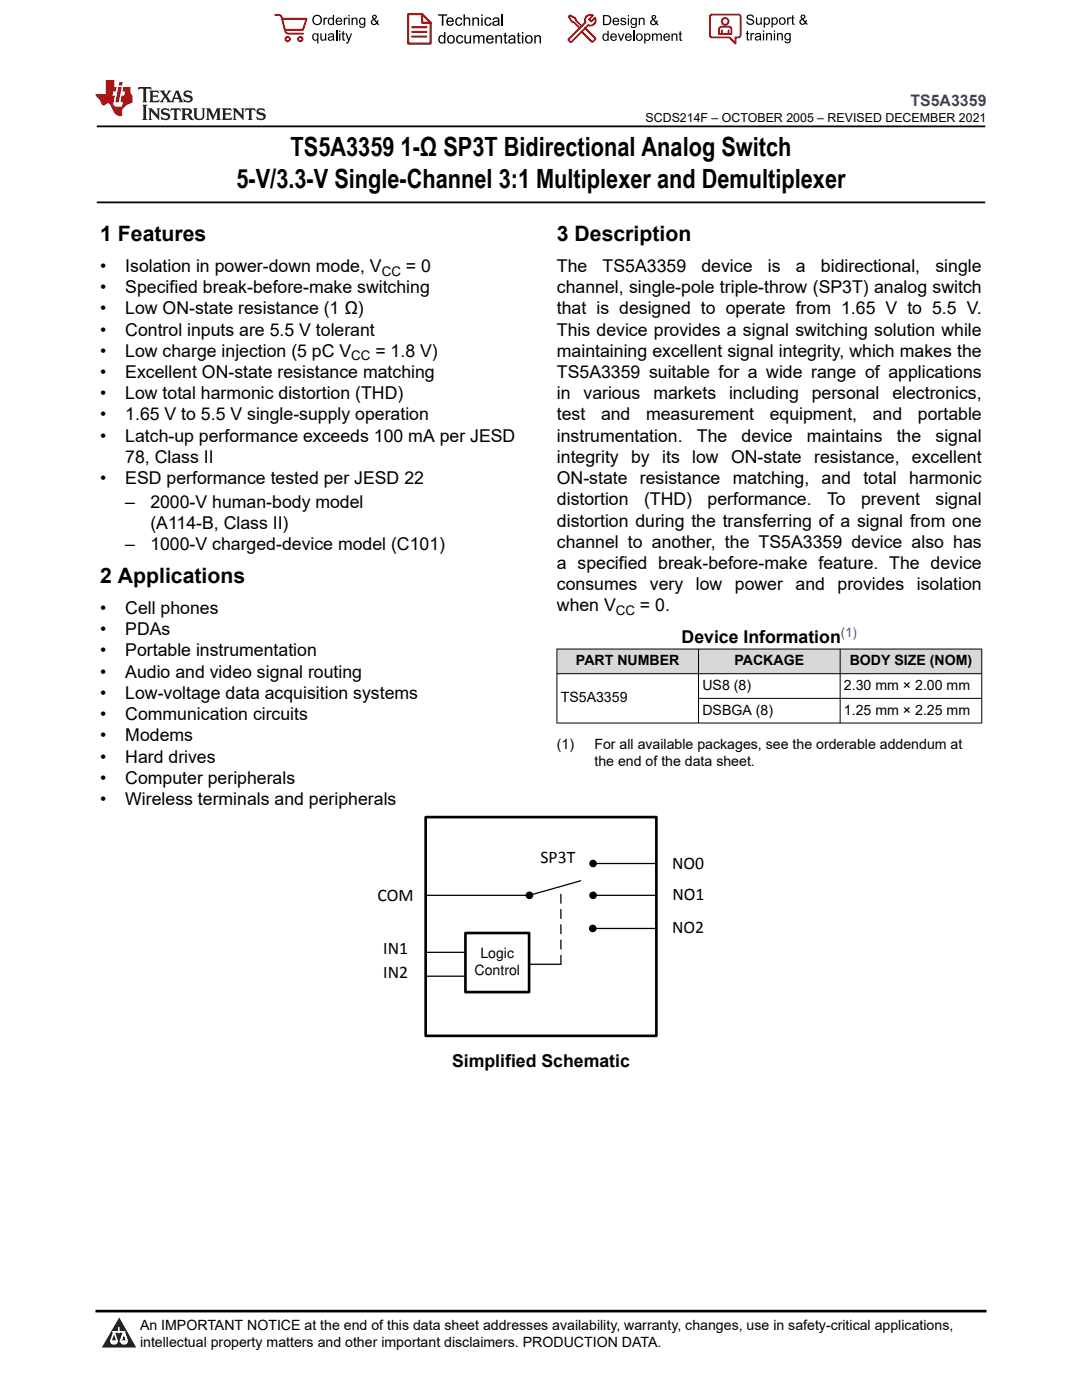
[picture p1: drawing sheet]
<svg xmlns="http://www.w3.org/2000/svg" width="216mm" height="279mm" viewBox="0 0 216 279" stroke-linecap="round" stroke-linejoin="round" font-family="sans-serif">
<path d="M19.3 25.2h177.3M19.3 40.4h177.3" fill="none" stroke="#000" stroke-width=".35"/>
<g fill="#d8d8d8">
<path d="M111.1 129.5h84.8v5h-84.8z" fill-rule="evenodd"/>
<path d="M111.2 129.6h28.1v4.8h-28.1z" fill-rule="evenodd"/>
<path d="M139.4 129.6h28.2v4.8h-28.2z" fill-rule="evenodd"/>
<path d="M167.7 129.6h28.1v4.8h-28.1z" fill-rule="evenodd"/>
</g>
<path d="M111.1 129.5h84.9M111.1 134.5h84.9M111.1 129.5v14.9M139.4 129.5v14.9M139.4 139.4h56.6M167.6 129.5v14.9M195.9 129.5v14.9M111.1 144.3h84.9" fill="none" stroke="#000" stroke-width=".2"/>
<path d="M84.9 163.1h46.1v43.6h-46.1zM92.9 186.2h12.7v11.8h-12.7z" fill="none" stroke="#000" stroke-width=".53"/>
<g fill="none" stroke="#000" stroke-width=".25">
<path d="M115.9 175.8l-10.3 2.9h-20.7M118.3 178.7h12.7M118.3 172.3h12.7M84.9 190.1h8M84.9 194.8h8M105.6 192.4h6.3M118.3 185.3h12.7"/>
<circle cx="105.6" cy="178.7" r=".63"/>
<circle cx="118.3" cy="178.7" r=".63"/>
<circle cx="118.3" cy="172.3" r=".63"/>
<circle cx="118.3" cy="185.3" r=".63"/>
</g>
<path d="M111.9 192.4v-14.2" fill="none" stroke="#000" stroke-width=".25" stroke-dasharray="1.8 1.3"/>
<g fill="#000">
<circle cx="105.6" cy="178.7" r=".63"/>
<circle cx="118.3" cy="178.7" r=".63"/>
<circle cx="118.3" cy="172.3" r=".63"/>
<circle cx="118.3" cy="185.3" r=".63"/>
</g>
<path d="M0 0h215.9v23.8h-215.9z" fill-rule="evenodd" fill="#fff"/>
<path d="M27.7 17.4l-.2 .6 .5-.3h.6v.1v2.2l-.2 .4h1l-.2-.4v-2.2v-.1h.5l.5 .3-.1-.6zM29.8 18.1l.2 .4v1.5l-.2 .4h1.9l.1-.6a1.08 1.08 0 0 1-1.3 .2v-.7h.6l.4 .2v-.6l-.4 .2h-.6v-.6l.2-.1a1 1 0 0 1 1 .2l-.1-.5zM31.8 18.1l1 1.1-1 1.2h.9l-.2-.2 .4-.7 .5 .7-.2 .2h1.6l-.2-.2 .1-.4h1l.1 .4-.1 .2h.9l-.2-.3-.8-2h-.5l-1 2.2-.8-1.1 .9-1.1h-.8l.2 .2-.5 .7-.3-.7 .1-.2zM35.2 18.5l.4 1h-.8zM36.8 18.2a.65 .65 0 0 0-.2 .7 .65 .65 0 0 0 .6 .5l.7 .2 .1 .2a.79 .79 0 0 1-.7 .4 .79 .79 0 0 1-.7-.5l.1 .7 .2-.1a.93 .93 0 0 0 1.1 .1 .93 .93 0 0 0 .4-1 1.46 1.46 0 0 0-1.2-.6l-.1-.3a1.09 1.09 0 0 1 1.2 .2l-.2-.6-.1 .1-.6-.2zM28.4 20.9l.2 .4v2.3l-.2 .3h1l-.2-.3v-2.3l.2-.4zM29.6 21.6l.2 .4v1.6l-.2 .3h.8l-.3-.3v-1.4l1.7 1.8v-2l.2-.4h-.8l.2 .2 .1 1.1-1.2-1.3zM32.3 21.8a.65 .65 0 0 0-.2 .7 .65 .65 0 0 0 .7 .4l.6 .2 .1 .2a.79 .79 0 0 1-.7 .4 .79 .79 0 0 1-.7-.5l.1 .7 .2-.1a.93 .93 0 0 0 1.1 .1 .93 .93 0 0 0 .4-.9 1.46 1.46 0 0 0-1.2-.6l-.1-.4a1.09 1.09 0 0 1 1.2 .2l-.2-.6-.1 .1-.6-.1zM34.1 21.6l-.1 .7a.63 .63 0 0 1 .7-.4l.1 1.7-.3 .3h1l-.2-.3v-1.7a.66 .66 0 0 1 .8 .4l-.1-.7zM36.2 21.6l.2 .4v1.6l-.2 .3h.9l-.2-.2v-.7h.5l.1 .2a.79 .79 0 0 0 1.2 .6l-1-.9a.61 .61 0 0 0 .6-.6 .61 .61 0 0 0-.5-.6zM36.9 21.9h.2a.47 .47 0 0 1 .5 .1 .47 .47 0 0 1 .1 .5l-.2 .2h-.6zM38.5 21.6l.2 .2a2.27 2.27 0 0 0 .4 2 1.04 1.04 0 0 0 1.7-.7v-1.3l.2-.2h-.8l.2 .4v1.1a.6 .6 0 0 1-.6 .6 .6 .6 0 0 1-.6-.6v-1.1l.3-.4zM41.1 21.6l.2 .4v1.6l-.2 .3h.7l-.2-.3v-1.5l.9 1.9 .8-1.9v1.5l-.2 .3h1l-.3-.3v-1.6l.3-.4h-.8l-.7 1.5-.7-1.5zM44.3 21.6l.2 .4v1.6l-.2 .3h1.9l.1-.5a1.09 1.09 0 0 1-1.3 .1v-.6h.6l.4 .1v-.6l-.4 .2h-.6v-.6l.2-.1a1.01 1.01 0 0 1 1 .3l-.1-.6zM46.4 21.6l.3 .4v1.6l-.3 .3h.8l-.2-.3v-1.4l1.6 1.8v-2l.2-.4h-.7l.2 .2v1.1l-1.2-1.3zM49 21.6l-.1 .7a.63 .63 0 0 1 .8-.4v1.7l-.3 .3h1l-.2-.3v-1.7a.66 .66 0 0 1 .8 .4l-.1-.7zM51.4 21.8a.65 .65 0 0 0-.2 .7 .65 .65 0 0 0 .6 .4l.6 .2 .2 .2a.79 .79 0 0 1-.8 .4 .79 .79 0 0 1-.6-.5l.1 .7 .2-.1a.93 .93 0 0 0 1 .1 .93 .93 0 0 0 .5-.9 1.46 1.46 0 0 0-1.3-.6l-.1-.4a1.09 1.09 0 0 1 1.3 .2l-.2-.6-.2 .1-.5-.1z" fill="#231f20"/>
<path d="M21.1 16v2.8h-2.1l.1 .3 .9 1a.95 .95 0 0 0 .9 .9 .59 .59 0 0 1 .6-.4 .59 .59 0 0 1 .5 .4l.4 .8a1.59 1.59 0 0 0 2.1 1.3 1.61 1.61 0 0 1 1-2.2l1-.4-.1-1.5a1.59 1.59 0 0 1-.4-1.6h-1.4l-.2 .9h.5l-.1 .8h-.5l-.2 1v.2l.4 .1-.2 .9h-.6a.73 .73 0 0 1-1.1-.7l.3-1.5h-.5l.2-.8h.5l.2-.9h-.5v-1.4zM23.6 17.4l-.6 3h.7l.6-3zM23.8 16.4l-.1 .7h.7l.1-.7z" fill="#ed1c24"/>
<g fill="#000">
<path d="M62.3 4a1 1 0 0 1 2 0 1 1 0 0 1-2 0zM62.8 3.4a.78 .78 0 0 0-.1 1.1 .78 .78 0 0 0 1.1 .1 .78 .78 0 0 0 .1-1.1 .78 .78 0 0 0-1.1-.1z" fill-rule="evenodd"/>
<path d="M62.5 6.8l.4-.2 .4 .3v-.2h.2v2h-.2v-.7a.68 .68 0 0 1-.9-.1 .68 .68 0 0 1 0-.9zM62.6 7a.51 .51 0 0 0-.1 .6 .51 .51 0 0 0 .7 .2 .51 .51 0 0 0 .1-.7 .51 .51 0 0 0-.7-.1z" fill-rule="evenodd"/>
<path d="M64.5 3.5h.3v.3l.1-.3h.3l.1 .1-.1 .2a.32 .32 0 0 0-.3 0 .32 .32 0 0 0-.1 .4v.8h-.3z" fill-rule="evenodd"/>
<path d="M63.9 6.7h.3v.8a.36 .36 0 0 0 .3 .4 .36 .36 0 0 0 .4-.5v-.7h.2v1.4h-.2v-.2a.51 .51 0 0 1-.6 .2 .51 .51 0 0 1-.4-.5z" fill-rule="evenodd"/>
<path d="M65.6 3.7l.4-.2 .4 .2v-.7h.3v2h-.3v-.2a.7 .7 0 0 1-1-.1 .7 .7 0 0 1 .2-1zM65.8 3.8a.51 .51 0 0 0-.1 .7 .51 .51 0 0 0 .6 .2 .51 .51 0 0 0 .1-.7 .51 .51 0 0 0-.6-.2z" fill-rule="evenodd"/>
<path d="M65.6 6.8a.66 .66 0 0 1 .8-.1 .66 .66 0 0 1 .3 .8v.6h-.2l-.1-.2a.52 .52 0 0 1-.7 .2 .52 .52 0 0 1-.2-.6l.3-.2a.42 .42 0 0 0 .6-.3l-.3-.2-.3 .1-.1 .2h-.3zM65.7 7.6a.35 .35 0 0 0 .3 .4 .35 .35 0 0 0 .4-.4v-.2z" fill-rule="evenodd"/>
<path d="M67.7 6.1h.2v.3h-.2zM67.7 6.7h.2v1.4h-.2z" fill-rule="evenodd"/>
<path d="M67.1 3.7a.68 .68 0 0 1 .9-.1 .68 .68 0 0 1 .3 .7h-1.1a.42 .42 0 0 0 .3 .5 .42 .42 0 0 0 .5-.3h.3a.73 .73 0 0 1-1.1 .4 .73 .73 0 0 1-.1-1.2zM67.4 3.8l-.2 .3h.8l-.2-.4z" fill-rule="evenodd"/>
<path d="M68.6 3.5h.2v.3l.2-.3h.3l.1 .1-.1 .2a.32 .32 0 0 0-.4 0 .32 .32 0 0 0-.1 .4v.8h-.2z" fill-rule="evenodd"/>
<path d="M68.3 6.3l.3-.1v.5h.2v.1h-.2v.9l.3 .4a.36 .36 0 0 1-.4 0 .36 .36 0 0 1-.2-.4v-.9h-.1v-.1h.1z" fill-rule="evenodd"/>
<path d="M68.9 6.7h.3l.4 1.1 .4-1.1h.3l-.6 1.4a.51 .51 0 0 1-.6 .6l-.1-.3h.3l.2-.3z" fill-rule="evenodd"/>
<path d="M69.5 3h.3v.3h-.3zM69.5 3.5h.3v1.5h-.3z" fill-rule="evenodd"/>
<path d="M70.2 3.5h.2v.2a.52 .52 0 0 1 .6-.2 .52 .52 0 0 1 .3 .6v.9h-.2v-.9a.34 .34 0 0 0-.3-.4 .34 .34 0 0 0-.4 .3v1h-.2z" fill-rule="evenodd"/>
<path d="M71.8 3.7l.4-.2 .5 .2v-.2h.2v1.3a.64 .64 0 0 1-.5 .8 .64 .64 0 0 1-.7-.5h.2a.41 .41 0 0 0 .5 .2 .41 .41 0 0 0 .2-.5 .69 .69 0 0 1-.9-.1 .69 .69 0 0 1 .1-1zM72 3.8a.5 .5 0 0 0-.1 .7 .5 .5 0 0 0 .7 .1 .5 .5 0 0 0 .1-.6 .5 .5 0 0 0-.7-.2z" fill-rule="evenodd"/>
<path d="M74.4 3.1a.47 .47 0 0 1 .7 .1 .47 .47 0 0 1-.3 .7l.4 .4 .1-.3 .2 .1-.1 .4 .3 .3-.2 .2-.3-.3a.63 .63 0 0 1-1 .1 .63 .63 0 0 1 .3-1l-.3-.4zM74.5 3.4a.27 .27 0 0 0 .5 0 .27 .27 0 0 0-.5 0zM74.4 4.1a.4 .4 0 0 0 0 .6 .4 .4 0 0 0 .6-.1l-.4-.6z" fill-rule="evenodd"/>
<path d="M87.4 2.9h1.8v.2h-.7v2h-.3v-2h-.8z" fill-rule="evenodd"/>
<path d="M87.6 7.2l.5-.2 .5 .2v-.8h.3v2.3h-.3v-.2a.76 .76 0 0 1-1-.1 .76 .76 0 0 1-.1-1zM87.9 7.4a.58 .58 0 0 0-.2 .7 .58 .58 0 0 0 .8 .2 .58 .58 0 0 0 .1-.7 .58 .58 0 0 0-.7-.2z" fill-rule="evenodd"/>
<path d="M89.5 7.2a.81 .81 0 0 1 1.1 .1 .81 .81 0 0 1-.2 1.2 .81 .81 0 0 1-1.1-.2l-.1-.7zM89.6 7.4a.57 .57 0 0 0 0 .8 .57 .57 0 0 0 .8 0 .57 .57 0 0 0 0-.7 .57 .57 0 0 0-.8-.1z" fill-rule="evenodd"/>
<path d="M89.3 3.7a.77 .77 0 0 1 .9-.2 .77 .77 0 0 1 .4 .9h-1.3a.48 .48 0 0 0 .4 .5 .48 .48 0 0 0 .6-.3h.3a.83 .83 0 0 1-1.3 .4 .83 .83 0 0 1 0-1.3zM89.5 3.8l-.2 .4h1l-.3-.5z" fill-rule="evenodd"/>
<path d="M91 3.7a.7 .7 0 0 1 1.2 .3h-.2a.45 .45 0 0 0-.6-.3 .45 .45 0 0 0-.3 .6 .45 .45 0 0 0 .3 .6 .45 .45 0 0 0 .6-.4l.3 .1a.76 .76 0 0 1-1.1 .5 .76 .76 0 0 1-.3-1.1z" fill-rule="evenodd"/>
<path d="M91.2 7.2a.7 .7 0 0 1 1.2 .3l-.3 .1a.45 .45 0 0 0-.5-.4 .45 .45 0 0 0-.3 .7 .45 .45 0 0 0 .3 .6 .45 .45 0 0 0 .6-.4h.2a.76 .76 0 0 1-1 .5 .76 .76 0 0 1-.4-1.1z" fill-rule="evenodd"/>
<path d="M92.5 2.9h.3v.8a.59 .59 0 0 1 .7-.2 .59 .59 0 0 1 .3 .6v1h-.2v-1a.4 .4 0 0 0-.5-.4 .4 .4 0 0 0-.3 .5v.9h-.3z" fill-rule="evenodd"/>
<path d="M92.7 7h.2v.9a.41 .41 0 0 0 .5 .6 .41 .41 0 0 0 .3-.6v-.9h.3v1.7h-.3v-.3a.58 .58 0 0 1-.7 .3 .58 .58 0 0 1-.3-.7z" fill-rule="evenodd"/>
<path d="M94.3 3.5h.2v.2a.59 .59 0 0 1 .7-.2 .59 .59 0 0 1 .4 .6v1h-.3v-1a.41 .41 0 0 0-.4-.4 .41 .41 0 0 0-.4 .5v.9h-.2z" fill-rule="evenodd"/>
<path d="M94.4 7h.3v.3a.56 .56 0 0 1 1 0 .54 .54 0 0 1 .6-.3 .54 .54 0 0 1 .4 .5v1.2h-.3v-1.1a.34 .34 0 0 0-.3-.4 .34 .34 0 0 0-.4 .3v1.2h-.3v-1.1a.38 .38 0 0 0-.5-.3 .38 .38 0 0 0-.2 .5v.9h-.3z" fill-rule="evenodd"/>
<path d="M96 2.9h.3v.3h-.3zM96 3.5h.3v1.6h-.3z" fill-rule="evenodd"/>
<path d="M96.8 3.7a.7 .7 0 0 1 1.3 .3h-.3a.45 .45 0 0 0-.6-.3 .45 .45 0 0 0-.3 .6 .45 .45 0 0 0 .3 .6 .45 .45 0 0 0 .6-.4l.3 .1a.76 .76 0 0 1-1.1 .5 .76 .76 0 0 1-.3-1.1z" fill-rule="evenodd"/>
<path d="M97.2 7.2a.77 .77 0 0 1 .9-.1 .77 .77 0 0 1 .4 .8h-1.2a.48 .48 0 0 0 .3 .6 .48 .48 0 0 0 .6-.4l.3 .1a.83 .83 0 0 1-1.3 .3 .83 .83 0 0 1 0-1.3zM97.4 7.4l-.1 .3h.9l-.2-.4z" fill-rule="evenodd"/>
<path d="M98.8 7h.3v.3a.59 .59 0 0 1 .7-.3 .59 .59 0 0 1 .4 .7v1h-.3v-1a.41 .41 0 0 0-.5-.5 .41 .41 0 0 0-.3 .6v.9h-.3z" fill-rule="evenodd"/>
<path d="M98.4 3.7a.74 .74 0 0 1 1-.2 .74 .74 0 0 1 .3 .9v.7h-.3v-.2a.59 .59 0 0 1-.8 .3 .59 .59 0 0 1-.3-.8l1.1-.3a.42 .42 0 0 0-.4-.4 .42 .42 0 0 0-.5 .3h-.2zM98.6 4.5a.36 .36 0 0 0 .2 .5 .36 .36 0 0 0 .5-.2l.1-.5z" fill-rule="evenodd"/>
<path d="M100.7 6.6l.2-.1v.5h.3v.2h-.3v1l.1 .2h.2l.1 .3a.41 .41 0 0 1-.5-.1 .41 .41 0 0 1-.1-.4v-1h-.2v-.2h.2z" fill-rule="evenodd"/>
<path d="M101.6 7.2a.74 .74 0 0 1 .9-.2 .74 .74 0 0 1 .3 1l.1 .7h-.3v-.2a.59 .59 0 0 1-.8 .2 .59 .59 0 0 1-.3-.8l1-.3a.42 .42 0 0 0-.3-.4 .42 .42 0 0 0-.5 .3h-.3zM101.8 8.1a.36 .36 0 0 0 .1 .5 .36 .36 0 0 0 .5-.3l.2-.4z" fill-rule="evenodd"/>
<path d="M103.3 6.6l.3-.1v.5h.3v.2h-.3v1l.1 .2h.2v.3a.41 .41 0 0 1-.5-.1 .41 .41 0 0 1-.1-.4v-1h-.2v-.2h.2z" fill-rule="evenodd"/>
<path d="M104.1 6.4h.3v.3h-.3zM104.1 7h.3v1.7h-.3z" fill-rule="evenodd"/>
<path d="M105 7.2a.81 .81 0 0 1 1.1 .1 .81 .81 0 0 1-.1 1.2 .81 .81 0 0 1-1.2-.2v-.7zM105.2 7.4a.57 .57 0 0 0-.1 .8 .57 .57 0 0 0 .8 0 .57 .57 0 0 0 0-.7 .57 .57 0 0 0-.7-.1z" fill-rule="evenodd"/>
<path d="M106.6 7h.3v.3a.59 .59 0 0 1 .7-.3 .59 .59 0 0 1 .4 .7v1h-.3v-1a.41 .41 0 0 0-.5-.5 .41 .41 0 0 0-.3 .6v.9h-.3z" fill-rule="evenodd"/>
<path d="M120.3 3h.7a1 1 0 0 1 1 1 1 1 0 0 1-1 1h-.7zM120.6 3.2v1.6h.4a.77 .77 0 0 0 .7-.8 .77 .77 0 0 0-.7-.8z" fill-rule="evenodd"/>
<path d="M120.4 6.9l.4-.2 .4 .2v-.8h.3v2h-.3v-.1a.7 .7 0 0 1-.9-.2 .7 .7 0 0 1 .1-.9zM120.6 7a.51 .51 0 0 0-.1 .7 .51 .51 0 0 0 .6 .1 .51 .51 0 0 0 .1-.6 .51 .51 0 0 0-.6-.2z" fill-rule="evenodd"/>
<path d="M122 6.9a.68 .68 0 0 1 .8-.2 .68 .68 0 0 1 .3 .8h-1.1a.42 .42 0 0 0 .3 .5 .42 .42 0 0 0 .5-.3h.3a.73 .73 0 0 1-1.1 .3 .73 .73 0 0 1 0-1.1zM122.2 7l-.2 .3h.8l-.2-.4z" fill-rule="evenodd"/>
<path d="M122.4 3.7a.68 .68 0 0 1 .8-.1 .68 .68 0 0 1 .4 .8h-1.1a.42 .42 0 0 0 .3 .4 .42 .42 0 0 0 .5-.3l.3 .1a.73 .73 0 0 1-1.2 .3 .73 .73 0 0 1 0-1.2zM122.6 3.8l-.1 .3h.8l-.2-.3z" fill-rule="evenodd"/>
<path d="M123.9 3.7l.1-.1a.62 .62 0 0 1 .9 .3l-.2 .1a.29 .29 0 0 0-.3-.3 .29 .29 0 0 0-.3 .3l.1 .1a.58 .58 0 0 1 .6 .1 .58 .58 0 0 1 .1 .6 .67 .67 0 0 1-1.1-.2l.2-.1a.33 .33 0 0 0 .4 .4 .33 .33 0 0 0 .3-.4 .71 .71 0 0 1-.9-.6z" fill-rule="evenodd"/>
<path d="M123.3 6.7h.2l.4 1.2 .4-1.2h.3l-.6 1.4h-.2z" fill-rule="evenodd"/>
<path d="M125.3 3h.2v.3h-.2zM125.3 3.6h.2v1.4h-.2z" fill-rule="evenodd"/>
<path d="M124.9 6.9a.68 .68 0 0 1 .8-.2 .68 .68 0 0 1 .4 .8h-1.1a.42 .42 0 0 0 .3 .5 .42 .42 0 0 0 .5-.3h.3a.73 .73 0 0 1-1.2 .3 .73 .73 0 0 1 0-1.1zM125.1 7l-.1 .3h.8l-.2-.4z" fill-rule="evenodd"/>
<path d="M126 3.7l.4-.2 .4 .2v-.1h.3v1.2a.64 .64 0 0 1-.5 .8 .64 .64 0 0 1-.8-.5l.3 .1a.41 .41 0 0 0 .5 .2 .41 .41 0 0 0 .2-.6 .69 .69 0 0 1-.9-.1 .69 .69 0 0 1 .1-1zM126.2 3.9a.5 .5 0 0 0-.1 .6 .5 .5 0 0 0 .6 .2 .5 .5 0 0 0 .2-.7 .5 .5 0 0 0-.7-.1z" fill-rule="evenodd"/>
<path d="M126.9 7.4a.73 .73 0 0 1 1.4 0 .73 .73 0 0 1-1.4 0zM127.3 7a.5 .5 0 0 0-.1 .7 .5 .5 0 0 0 .7 0 .5 .5 0 0 0 0-.6 .5 .5 0 0 0-.6-.1z" fill-rule="evenodd"/>
<path d="M127.5 3.6h.2v.2a.52 .52 0 0 1 .6-.3 .52 .52 0 0 1 .3 .6v.9h-.2v-.9a.34 .34 0 0 0-.3-.4 .34 .34 0 0 0-.4 .3v1h-.2z" fill-rule="evenodd"/>
<path d="M128.5 6.7h.3v.2a.67 .67 0 0 1 .9 0 .67 .67 0 0 1 0 .9 .55 .55 0 0 1-.9 .2v.7h-.3zM128.9 7a.5 .5 0 0 0-.1 .7 .5 .5 0 0 0 .6 .1 .5 .5 0 0 0 .2-.6 .5 .5 0 0 0-.7-.2z" fill-rule="evenodd"/>
<path d="M130.1 6.7h.2v.2a.49 .49 0 0 1 .9 0l.4-.2a.42 .42 0 0 1 .5 .4v1h-.3v-.9a.3 .3 0 0 0-.2-.3 .3 .3 0 0 0-.4 .2v1h-.2v-.9a.33 .33 0 0 0-.5-.3 .33 .33 0 0 0-.2 .5v.7h-.2z" fill-rule="evenodd"/>
<path d="M130.1 3.1a.47 .47 0 0 1 .8 .1 .47 .47 0 0 1-.3 .7l.3 .4 .1-.2h.3l-.2 .5 .3 .3-.2 .2-.3-.3a.63 .63 0 0 1-1 .1 .63 .63 0 0 1 .3-1l-.2-.5zM130.2 3.5a.27 .27 0 0 0 .5 0 .27 .27 0 0 0-.5 0zM130.2 4.1a.4 .4 0 0 0 0 .7 .4 .4 0 0 0 .6-.2l-.5-.6z" fill-rule="evenodd"/>
<path d="M132.5 6.9a.68 .68 0 0 1 .9-.2 .68 .68 0 0 1 .3 .8h-1.1a.42 .42 0 0 0 .3 .5 .42 .42 0 0 0 .5-.3h.3a.73 .73 0 0 1-1.1 .3 .73 .73 0 0 1-.1-1.1zM132.7 7l-.1 .3h.8l-.2-.4z" fill-rule="evenodd"/>
<path d="M134 6.7h.2v.2a.52 .52 0 0 1 .6-.2 .52 .52 0 0 1 .4 .6v.8h-.3v-.8a.34 .34 0 0 0-.2-.4 .34 .34 0 0 0-.4 .2l-.1 1h-.2z" fill-rule="evenodd"/>
<path d="M135.6 6.3l.2-.1v.5h.3v.2h-.3v.8l.3 .4a.36 .36 0 0 1-.4 0 .36 .36 0 0 1-.1-.4v-.8h-.2v-.2h.2z" fill-rule="evenodd"/>
<path d="M149.2 3a.8 .8 0 0 1 1.2 .5h-.2a.44 .44 0 0 0-.5-.4 .44 .44 0 0 0-.4 .5l.2 .1a.9 .9 0 0 1 1 .8 .84 .84 0 0 1-.9 .5 .84 .84 0 0 1-.7-.7h.3a.52 .52 0 0 0 .5 .5 .52 .52 0 0 0 .5-.6l-.2-.1a.85 .85 0 0 1-1-.8z" fill-rule="evenodd"/>
<path d="M149 6.3l.3-.2v.5h.2v.2h-.2v.9l.2 .4a.36 .36 0 0 1-.4-.1 .36 .36 0 0 1-.1-.4v-.8h-.2v-.2h.2z" fill-rule="evenodd"/>
<path d="M149.7 6.6h.3v.2l.1-.2h.3l.1 .1-.1 .2a.32 .32 0 0 0-.3 0 .32 .32 0 0 0-.1 .4v.8h-.3z" fill-rule="evenodd"/>
<path d="M150.7 6.8a.66 .66 0 0 1 .9-.2 .66 .66 0 0 1 .3 .9v.6h-.2l-.1-.2a.52 .52 0 0 1-.7 .2 .52 .52 0 0 1-.2-.7l.2-.1a.42 .42 0 0 0 .7-.3l-.3-.2h-.3l-.1 .3-.3-.1zM150.9 7.5a.35 .35 0 0 0 .3 .5 .35 .35 0 0 0 .4-.4v-.3z" fill-rule="evenodd"/>
<path d="M150.8 3.5h.3v.8a.36 .36 0 0 0 .3 .5 .36 .36 0 0 0 .4-.5v-.8h.2v1.4h-.2v-.2a.51 .51 0 0 1-.6 .3 .51 .51 0 0 1-.4-.6z" fill-rule="evenodd"/>
<path d="M152.2 6.1h.3v.2h-.3zM152.2 6.6h.3v1.5h-.3z" fill-rule="evenodd"/>
<path d="M152.4 3.5h.2v.2a.67 .67 0 0 1 .9 0 .67 .67 0 0 1 .1 .9 .55 .55 0 0 1-1 .2v.7h-.2zM152.7 3.8a.5 .5 0 0 0-.1 .7 .5 .5 0 0 0 .7 .1 .5 .5 0 0 0 .1-.6 .5 .5 0 0 0-.7-.2z" fill-rule="evenodd"/>
<path d="M152.9 6.6h.2v.2a.52 .52 0 0 1 .6-.2 .52 .52 0 0 1 .3 .6v.9h-.2v-.9a.34 .34 0 0 0-.3-.4 .34 .34 0 0 0-.4 .2v1.1h-.2z" fill-rule="evenodd"/>
<path d="M153.9 3.5h.3v.2a.67 .67 0 0 1 .9 0 .67 .67 0 0 1 0 .9 .55 .55 0 0 1-.9 .2v.7h-.3zM154.3 3.8a.5 .5 0 0 0-.1 .7 .5 .5 0 0 0 .6 .1 .5 .5 0 0 0 .2-.6 .5 .5 0 0 0-.7-.2z" fill-rule="evenodd"/>
<path d="M154.4 6.1h.3v.2h-.3zM154.4 6.6h.3v1.5h-.3z" fill-rule="evenodd"/>
<path d="M155 6.6h.3v.2a.52 .52 0 0 1 .6-.2 .52 .52 0 0 1 .3 .6v.9h-.2v-.9a.34 .34 0 0 0-.3-.4 .34 .34 0 0 0-.4 .2v1.1h-.3z" fill-rule="evenodd"/>
<path d="M155.4 4.2a.75 .75 0 0 1 1.5 0 .75 .75 0 0 1-1.5 0zM155.8 3.8a.5 .5 0 0 0-.1 .7 .5 .5 0 0 0 .8 0 .5 .5 0 0 0 0-.7 .5 .5 0 0 0-.7 0z" fill-rule="evenodd"/>
<path d="M156.7 6.8l.4-.2 .5 .2v-.2h.2v1.3a.64 .64 0 0 1-.5 .7 .64 .64 0 0 1-.8-.4h.3a.41 .41 0 0 0 .5 .2 .41 .41 0 0 0 .2-.5 .69 .69 0 0 1-.9-.1 .69 .69 0 0 1 .1-1zM156.9 6.9a.5 .5 0 0 0-.1 .7 .5 .5 0 0 0 .6 .1 .5 .5 0 0 0 .2-.7 .5 .5 0 0 0-.7-.1z" fill-rule="evenodd"/>
<path d="M157.1 3.5h.2v.2l.1-.2h.3h.2l-.1 .3a.32 .32 0 0 0-.4 0 .32 .32 0 0 0-.1 .4v.7h-.2z" fill-rule="evenodd"/>
<path d="M158 3.1l.3-.1v.5h.2v.2h-.2v.8l.3 .4a.36 .36 0 0 1-.4 0 .36 .36 0 0 1-.2-.4v-.8h-.1v-.2h.1z" fill-rule="evenodd"/>
<path d="M159.9 3a.47 .47 0 0 1 .7 .1 .47 .47 0 0 1-.3 .7l.4 .5 .1-.3h.2l-.1 .5 .3 .3-.2 .2-.3-.3a.63 .63 0 0 1-1 .1 .63 .63 0 0 1 .3-1l-.3-.5zM160 3.4a.27 .27 0 0 0 .5 0 .27 .27 0 0 0-.5 0zM159.9 4.1a.4 .4 0 0 0 0 .6 .4 .4 0 0 0 .6-.2l-.4-.6z" fill-rule="evenodd"/>
</g>
<path d="M67.2 6.1v2M126.5 6.1v2" fill="none" stroke="#000" stroke-width=".25"/>
<g fill="none" stroke="#de0000" stroke-width=".37">
<path d="M54.9 3h.9a1.19 1.19 0 0 1 .6 1.2l.6 2.1a.85 .85 0 0 0 1 .4h2.5M56.3 3.7h4.9l-.7 2.2h-3.6M116.1 5.2l-1.2-1.1-.1-.5-1-.6-.3 .3 .6 1 .5 .2 1.1 1.1M116.8 5.6l1.9 2v.3l-.4 .4h-.3l-1.9-2zM116.8 5.6l.6-.6a1.07 1.07 0 0 0 1.2-.2 1.07 1.07 0 0 0 .1-1.3l-.7 .8-.5-.4 .8-.8a1.07 1.07 0 0 0-1.2 .2 1.07 1.07 0 0 0-.3 1.2l-3.3 3.3v.3l.3 .3h.2l2.1-2.1M141.7 3.1l.4-.2h5.3l.3 .2 .1 3.9-.2 .4-.8 .1v1.2l-1.3-1.2h-3.4l-.4-.2zM143.5 5.6l.5-.3 1.7 .1 .2 .5v.9h-2.4zM144 6.1v.7M145.4 6.1v.7"/>
<circle cx="57.4" cy="7.8" r=".44"/>
<circle cx="59.9" cy="7.8" r=".44"/>
<circle cx="144.7" cy="4.3" r=".67"/>
</g>
<path d="M100.2 2.9v2.2" fill="none" stroke="#000" stroke-width=".28"/>
<path d="M81.4 2.8h2.8v1.7h1.7v4.2h-4.5zM82.3 6.4h2.8M82.3 5.4h2.8M82.3 7.3h2.8M84.2 2.8l1.7 1.7" fill="none" stroke="#de0000" stroke-width=".42"/>
<path d="M0 261.4h215.9v18h-215.9z" fill-rule="evenodd" fill="#fff"/>
<path d="M23.8 262.9l3.4 6h-6.9z" fill="#231f20"/>
<path d="M22.1 267.7h1.3l-.4 .5h-.3a.55 .55 0 0 1-.6-.5z" fill-rule="evenodd" fill="#fff"/>
<path d="M22.1 267.7h1.3l-.4 .5h-.3a.55 .55 0 0 1-.6-.5z" fill="none" stroke="#231f20" stroke-width=".34"/>
<path d="M22.1 267.7h1.3l-.4 .5h-.5zM22.6 265.8h.1M22.6 265.8h2.3zM23.7 265.9h.1M23.7 264.9v1zM24 267.7h.1" fill="none" stroke="#fff" stroke-width=".34"/>
<path d="M24.7 265.8l-.7 1.9z" fill="#fff"/>
<path d="M24.7 265.8l-.7 1.9z" fill="none" stroke="#fff" stroke-width=".34"/>
<path d="M24.7 265.8l.7 1.9z" fill="#fff"/>
<path d="M24.7 265.8l.7 1.9zM25.3 267.7h.1" fill="none" stroke="#fff" stroke-width=".34"/>
<path d="M22.8 265.8l-.7 1.9z" fill="#fff"/>
<path d="M22.8 265.8l-.7 1.9z" fill="none" stroke="#fff" stroke-width=".34"/>
<path d="M22.8 265.8l.6 1.9z" fill="#fff"/>
<path d="M22.8 265.8l.6 1.9z" fill="none" stroke="#fff" stroke-width=".34"/>
<path d="M24.1 267.7h1.3a.65 .65 0 0 1-.6 .5 .65 .65 0 0 1-.7-.5z" fill-rule="evenodd" fill="#fff"/>
<path d="M24.1 267.7h1.3a.65 .65 0 0 1-.6 .5 .65 .65 0 0 1-.7-.5z" fill="none" stroke="#231f20" stroke-width=".34"/>
<path d="M24 267.7h.1M24.1 267.7h1.3l-.4 .5h-.5z" fill="none" stroke="#fff" stroke-width=".34"/>
<path d="M19 261.7h177.8" fill="none" stroke="#000" stroke-width=".53"/>
<g font-size="5.3">
<text x="58" y="31.2">TS5A3359 1-Ω SP3T Bidirectional Analog Switch</text>
<text x="47.2" y="37.5">5-V/3.3-V Single-Channel 3:1 Multiplexer and Demultiplexer</text>
</g>
<g font-size="4.2">
<text x="20" y="48.1">1 Features</text>
<text x="111.1" y="48.1">3 Description</text>
<text x="20" y="116.4">2 Applications</text>
</g>
<g font-size="3.5">
<text x="20" y="58.5">•</text>
<text x="20" y="54.3">•</text>
<text x="25" y="58.5">Specified break-before-make switching</text>
<text x="25" y="54.3">Isolation in power-down mode, V</text>
<text x="81" y="54.3">= 0</text>
<text x="111.1" y="54.3">The</text>
<text x="111.1" y="58.5">channel, single-pole triple-throw (SP3T) analog switch</text>
<text x="120.3" y="54.3">TS5A3359</text>
<text x="140" y="54.3">device</text>
<text x="153.2" y="54.3">is</text>
<text x="158.8" y="54.3">a</text>
<text x="163.8" y="54.3">bidirectional,</text>
<text x="186.7" y="54.3">single</text>
<text x="20" y="62.8">•</text>
<text x="25" y="62.8">Low ON-state resistance (1 Ω)</text>
<text x="111.1" y="62.8">that is designed to operate from 1.65 V to 5.5 V.</text>
<text x="20" y="67">•</text>
<text x="20" y="71.2">•</text>
<text x="25" y="67">Control inputs are 5.5 V tolerant</text>
<text x="25" y="71.2">Low charge injection (5 pC V</text>
<text x="74.9" y="71.2">= 1.8 V)</text>
<text x="111.1" y="67">This device provides a signal switching solution while</text>
<text x="111.1" y="71.2">maintaining excellent signal integrity, which makes the</text>
<text x="20" y="75.5">•</text>
<text x="25" y="75.5">Excellent ON-state resistance matching</text>
<text x="111.1" y="75.5">TS5A3359 suitable for a wide range of applications</text>
<text x="20" y="79.7">•</text>
<text x="20" y="83.9">•</text>
<text x="25" y="79.7">Low total harmonic distortion (THD)</text>
<text x="25" y="83.9">1.65 V to 5.5 V single-supply operation</text>
<text x="111.1" y="79.7">in</text>
<text x="111.1" y="83.9">test</text>
<text x="116.4" y="79.7">various</text>
<text x="119.9" y="83.9">and</text>
<text x="128.9" y="83.9">measurement</text>
<text x="130.4" y="79.7">markets</text>
<text x="145.5" y="79.7">including</text>
<text x="153.6" y="83.9">equipment,</text>
<text x="162" y="79.7">personal</text>
<text x="174.2" y="83.9">and</text>
<text x="178.1" y="79.7">electronics,</text>
<text x="183.2" y="83.9">portable</text>
<text x="20" y="88.2">•</text>
<text x="25" y="88.2">Latch-up performance exceeds 100 mA per JESD</text>
<text x="111.1" y="88.2">instrumentation.</text>
<text x="139.1" y="88.2">The</text>
<text x="148" y="88.2">device</text>
<text x="161" y="88.2">maintains</text>
<text x="178.9" y="88.2">the</text>
<text x="186.7" y="88.2">signal</text>
<text x="25" y="92.4">78, Class II</text>
<text x="111.1" y="92.4">integrity by its low ON-state resistance, excellent</text>
<text x="20" y="96.6">•</text>
<text x="25" y="96.6">ESD performance tested per JESD 22</text>
<text x="25" y="101.4">–</text>
<text x="30" y="101.4">2000-V human-body model</text>
<text x="111.1" y="96.6">ON-state resistance matching, and total harmonic</text>
<text x="111.1" y="100.9">distortion</text>
<text x="128.5" y="100.9">(THD)</text>
<text x="141.2" y="100.9">performance.</text>
<text x="165" y="100.9">To</text>
<text x="171.8" y="100.9">prevent</text>
<text x="186.7" y="100.9">signal</text>
<text x="30" y="105.6">(A114-B, Class II)</text>
<text x="111.1" y="105.1">distortion during the transferring of a signal from one</text>
<text x="25" y="109.8">–</text>
<text x="30" y="109.8">1000-V charged-device model (C101)</text>
<text x="111.1" y="113.6">a specified break-before-make feature. The device</text>
<text x="111.1" y="109.3">channel to another, the TS5A3359 device also has</text>
<text x="111.1" y="117.8">consumes</text>
<text x="129.7" y="117.8">very</text>
<text x="138.9" y="117.8">low</text>
<text x="146.6" y="117.8">power and</text>
<text x="167.1" y="117.8">provides</text>
<text x="182.9" y="117.8">isolation</text>
<text x="20" y="122.5">•</text>
<text x="25" y="122.5">Cell phones</text>
<text x="111.1" y="122">when V</text>
<text x="127.7" y="122">= 0.</text>
<text x="20" y="126.8">•</text>
<text x="20" y="131">•</text>
<text x="25" y="126.8">PDAs</text>
<text x="25" y="131">Portable instrumentation</text>
<text x="136" y="128.4">Device Information</text>
<text x="20" y="135.2">•</text>
<text x="25" y="135.2">Audio and video signal routing</text>
<text x="20" y="139.5">•</text>
<text x="20" y="143.7">•</text>
<text x="25" y="139.5">Low-voltage data acquisition systems</text>
<text x="25" y="143.7">Communication circuits</text>
<text x="20" y="147.9">•</text>
<text x="25" y="147.9">Modems</text>
<text x="20" y="152.2">•</text>
<text x="25" y="152.2">Hard drives</text>
<text x="20" y="156.4">•</text>
<text x="20" y="160.6">•</text>
<text x="25" y="156.4">Computer peripherals</text>
<text x="25" y="160.6">Wireless terminals and peripherals</text>
<text x="107.9" y="172.2">SP3T</text>
<text x="134.1" y="173.5">NO0</text>
<text x="75.3" y="179.8">COM</text>
<text x="134.2" y="179.6">NO1</text>
<text x="76.5" y="190.4">IN1</text>
<text x="134.1" y="186.2">NO2</text>
<text x="76.5" y="195.2">IN2</text>
<text x="90.2" y="213">Simplified Schematic</text>
</g>
<text font-size="3.2" fill="#00f" x="181.7" y="21.1">TS5A3359</text>
<g font-size="2.8">
<text x="114.9" y="132.8">PART NUMBER</text>
<text x="140.2" y="137.7">US8 (8)</text>
<text x="146.6" y="132.8">PACKAGE</text>
<text x="168.4" y="137.7">2.30 mm × 2.00 mm</text>
<text x="169.5" y="132.8">BODY SIZE (NOM)</text>
<text x="111.9" y="140.2">TS5A3359</text>
<text x="140.2" y="142.6">DSBGA (8)</text>
<text x="168.4" y="142.6">1.25 mm × 2.25 mm</text>
<text x="111.1" y="149.4">(1)</text>
<text x="118.6" y="149.4">For all available packages, see the orderable addendum at</text>
<text x="118.6" y="152.8">the end of the data sheet.</text>
<text x="95.8" y="191.3">Logic</text>
<text x="94.7" y="194.6">Control</text>
<text x="27.9" y="265.5">An IMPORTANT NOTICE at the end of this data sheet addresses availability, warranty, changes, use in safety-critical applications,</text>
<text x="27.9" y="268.9">intellectual property matters and other important disclaimers. PRODUCTION DATA.</text>
</g>
<g font-size="2.6">
<text x="76.2" y="55">CC</text>
<text x="70.1" y="71.9">CC</text>
<text x="122.9" y="122.7">CC</text>
</g>
<text font-size="2.6" fill="#00f" x="167.8" y="127.2">(1)</text>
<text font-size="2.5" x="128.8" y="24.3">SCDS214F – OCTOBER 2005 – REVISED DECEMBER 2021</text>
</svg>
